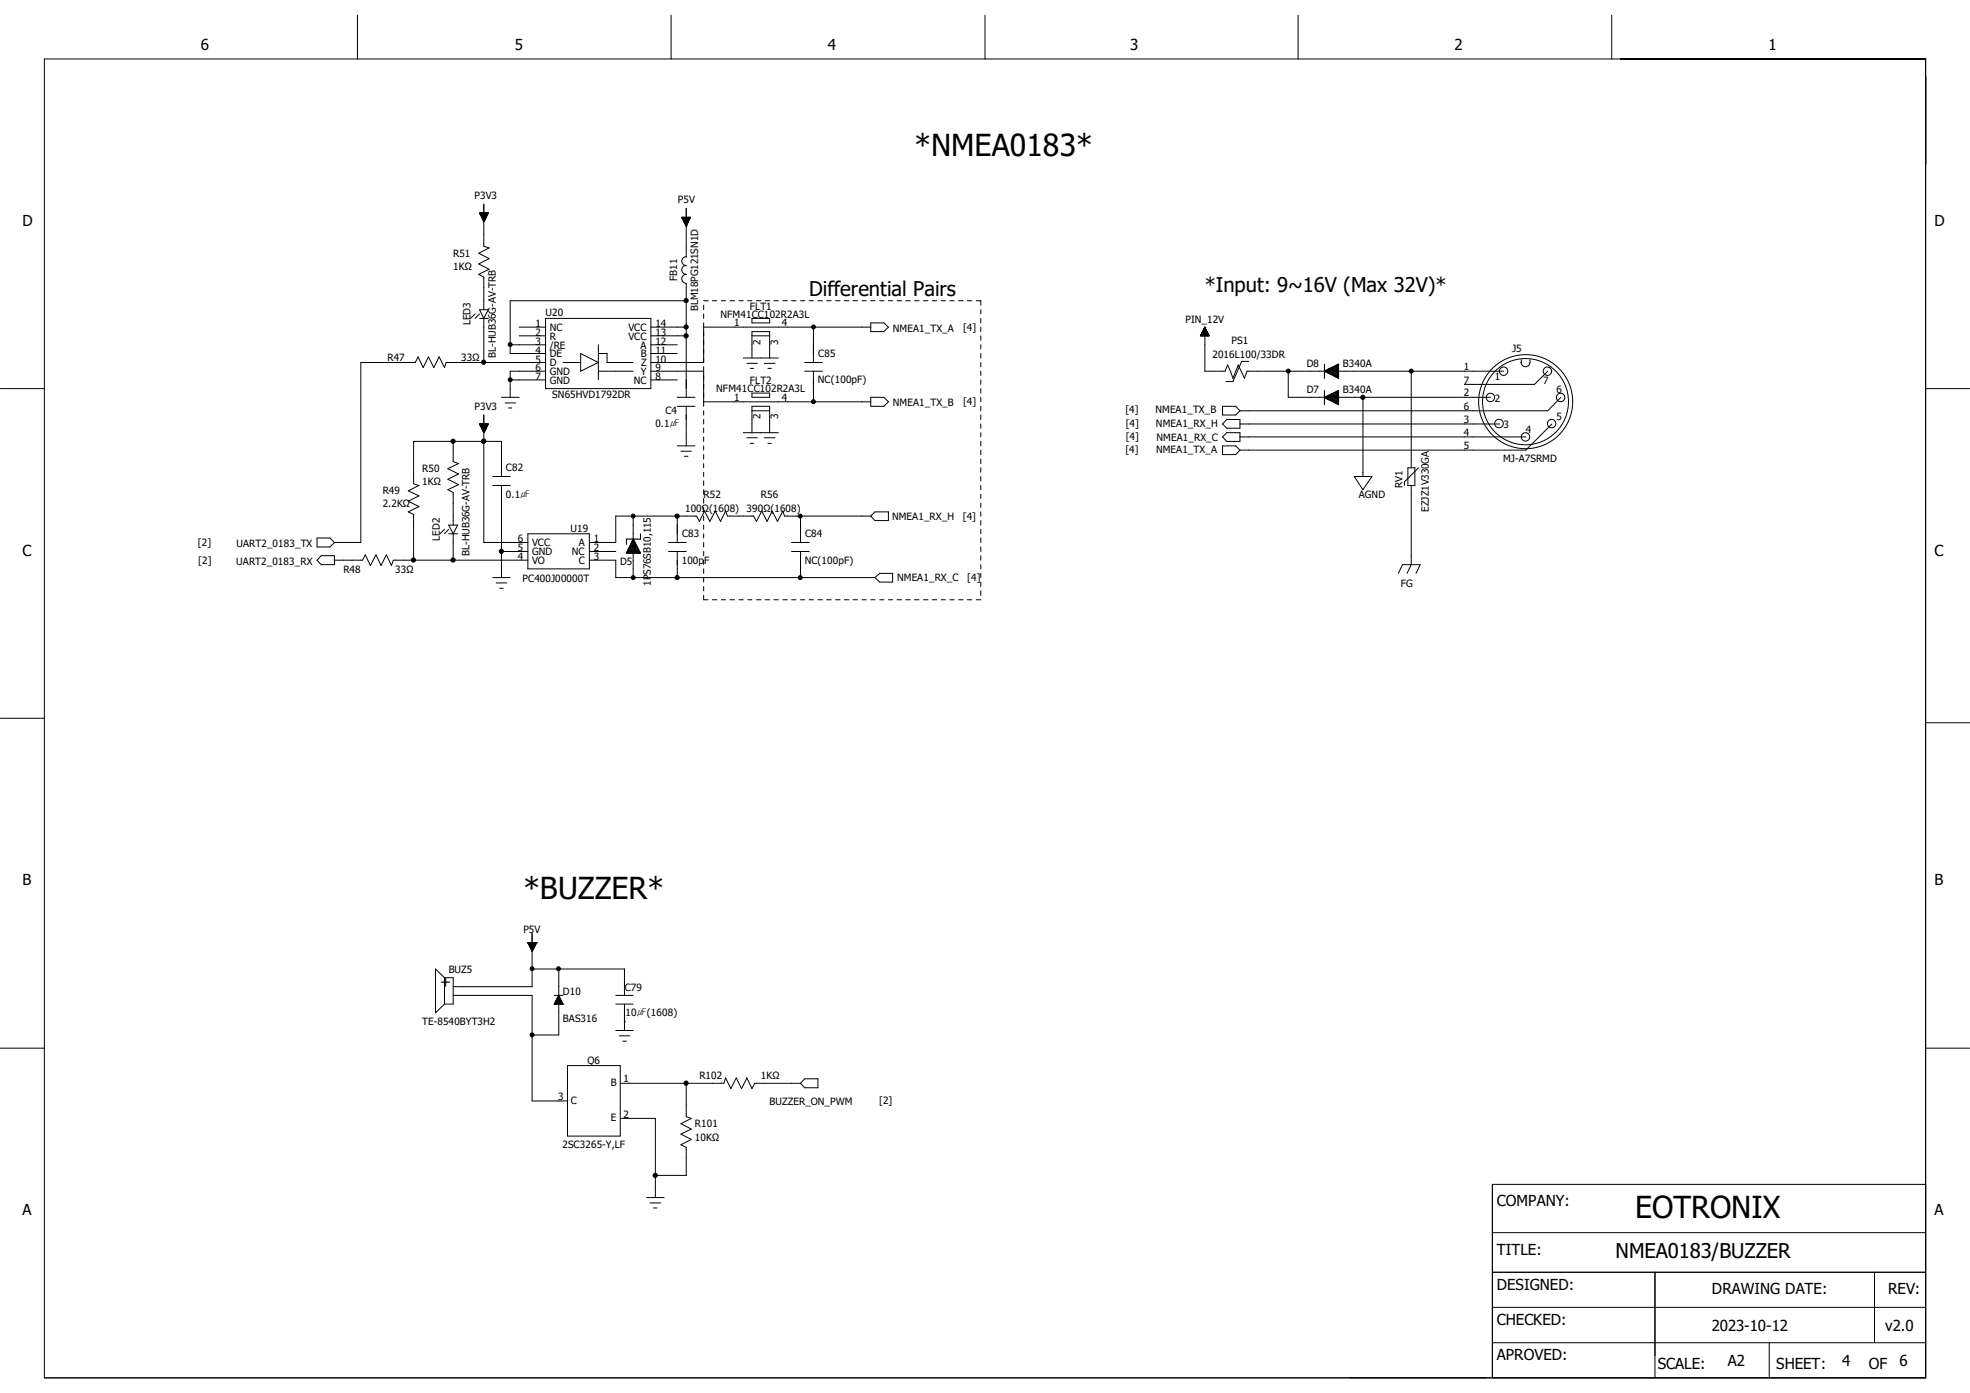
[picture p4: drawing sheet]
<svg xmlns="http://www.w3.org/2000/svg" width="297mm" height="210mm" viewBox="0 0 297 210" stroke-linecap="round" stroke-linejoin="round" font-family="sans-serif">
<g fill="none" stroke="#000" stroke-width=".15">
<path d="M6.7 8.9h283.6v198.8h-283.6zM53.9 2.3v6.6M101.2 2.3v6.6M148.5 2.3v6.6M195.7 2.3v6.6M243 2.3v6.6M72.3 32.1v.1h1.3v-.1M72.3 32.1h1.3l-.7 1.3zM72.3 32.1h1.3M72.3 32.1v.2M72.3 32.3h1.2M72.3 32.2h1.3"/>
<path d="M72.4 32.1v.2M72.4 32.4h1.1M72.5 32.1v.4h.9v-.4M72.5 32.4h.9M72.5 32.6h.9M72.6 32.1v.5M72.6 32.7h.8M72.6 32.6h.8M72.6 32.1v.6M72.6 32.8h.7M72.6 32.7h.7M72.6 32.1v.7h.7v-.7"/>
<path d="M72.7 32.1v.8M72.7 32.9h.5M72.7 32.1v.9h.5M72.8 33.1h.4M72.8 32.1v1h.3v-1M72.8 33.2h.3M72.9 32.1v1.1M72.9 33.3h.2M72.9 32.1v1.2M72.9 30.8v6.3l.8 .3-1.5 .8 1.5 .8-1.5 .8 1.5 .8-1.5 .8 .7 .4v4.9M72.9 33.4h.1M73 32.1v1.3h-.1"/>
<path d="M73.1 32.1v1.1h-.2M73.2 32.1v.9h-.5M73.2 32.1v.8h-.5M73.3 32.1v.6M73.4 32.1v.5M73.5 32.1v.2h-1.1M73.5 32.1v.2M102.8 32.8h1.3M102.8 32.8l.7 1.3M102.8 32.9h1.3M102.9 32.8v.1h1.1v-.1M102.9 32.8v.2h1.1v-.2"/>
<path d="M102.9 33h1.1M103 32.8v.3h.9v-.3M103 33.1h.9M103 33.2h.9M103 33.3h.8M103 32.8v.4h.8v-.4M103.1 33.4h.7M103.1 32.8v.6h.7v-.6M103.1 32.8v.6h.7M103.2 32.8v.8h.5v-.8M103.2 33.5h.5M103.2 32.8v.9h.5"/>
<path d="M103.2 33.6h.5M103.3 33.7h.3M103.3 33.8h.3M103.3 32.8v.9h.3M103.3 34h.2M103.3 32.8v1.1h.2M103.4 32.8v1.2h.1v-1.2M103.4 34h.1M103.5 38.8a.51 .51 0 0 0-.7 .6 .68 .68 0 0 0 .6 .6M103.5 34.1h.1M103.5 31.4v7.3M103.5 32.8v1.1"/>
<path d="M103.6 32.8v1M103.7 32.8v.9M103.8 32.8v.7M104.1 32.8l-.6 1.3M0 58.6h6.7M71.6 47.3l-.6 .7M72.3 48h1.3M72.3 46.7h1.3l-.7 1.3zM72.3 47.3l-.7 .7M72.9 48v6.7M75.6 59.9h2.7M76.9 52h5.4"/>
<path d="M76.9 57.3h5.4M78.3 49.3h4M78.3 50.6h4M82.3 48h15.8v10.6h-15.8zM82.3 54.7h-15l-.3 .7-.8-1.6-.8 1.6-.8-1.6-.8 1.6-.8-1.6-.4 .9h-8.2v27.1h-4M82.3 56h-5.4v3.9M84.9 54.7h2.6M87.5 53.3l2.7 1.4-2.7 1.3zM90.2 53.3h1.3v1.4h4M90.2 52v5.3M90.2 56h5.3M98.1 53.3h4"/>
<path d="M98.1 56h8M98.1 49.3h5.4M98.1 50.6h5.4M98.1 52h4M98.1 57.3h4M102.1 59.9h2.7M103.5 41.4a.66 .66 0 0 0-.7 .6 .66 .66 0 0 0 .6 .7M103.5 40.1a.51 .51 0 0 0-.7 .6 .68 .68 0 0 0 .6 .7M103.5 45.3h-26.6v8h5.4M103.5 42.7v17.2M106.1 46v.7M106.1 47.3v.7"/>
<path d="M106.1 48.7v6h-8M106.1 55.3v6M106.1 45.3h.7M106.1 49.3h25.2M107.4 45.3h.7M108.8 45.3h.6M110.1 45.3h.6M111.4 45.3h.7M112.1 54h5.2M112.6 54.8h1.6M112.7 45.3h.7M113.1 55.5h.5"/>
<path d="M113.4 48h2.6v.7h-2.6zM113.4 50.6h2.6M113.4 54v-4h2.6v4M113.4 59.3h2.6v.6h-2.6zM114 45.3h.7M115.2 54.8h1.6M115.4 45.3h.6M115.8 55.5h.5M116.7 45.3h.6M118 45.3h.7M119.3 45.3h.7M120.7 45.3h.6"/>
<path d="M121.3 54.7h2.7M121.3 56h2.7M122 45.3h.6M122.6 49.3v5.4M122.6 56v4.6M123.3 45.3h.7M124.6 45.3h.7M126 45.3h.7M127.3 45.3h.7M128.6 45.3h.7M130 45.3h.6M131.3 45.3h.6"/>
<path d="M131.3 48.7h2l.6 .6-.6 .7h-2zM131.3 59.9h2l.6 .7-.6 .7h-2zM132.6 45.3h.7M133.9 45.3h.7M135.3 45.3h.6M136.6 45.3h.6M137.9 45.3h.7M139.2 45.3h.7M140.5 45.3h.7M141.9 45.3h.6M143.2 45.3h.6M144.5 45.3h.7"/>
<path d="M145.8 45.3h.7M147.2 45.3h.7v.7M147.9 46.7v.6M147.9 48v.7M147.9 49.3v.7M147.9 50.6v.7M147.9 52v.6M147.9 53.3v.7M147.9 54.7v.6M147.9 56v.6M147.9 57.3v.7M147.9 58.6v.7"/>
<path d="M147.9 59.9v.7M181.1 50.5h1.1v.1M181.1 50.5v.1M181.1 50.5h1.1M181.1 50.4h1.1M181.1 50.4v.2M181.1 50.4h1.1v.2M181.1 50.3h1M181.1 50.2v.4M181.2 50.2h.9M181.2 50.1v.5M181.3 50.1h.7"/>
<path d="M181.3 50.1h.7v.5M181.3 50v.6M181.3 50h.7M181.4 50h.6M181.4 50h.5M181.4 49.9v.7M181.4 49.9h.5v.7M181.4 49.8h.5M181.4 49.7v.9M181.5 49.7h.4v.9M181.5 49.7h.3M181.5 49.6v1"/>
<path d="M181.5 49.6h.3v1M181.5 49.6h.2M181.5 49.5v1.1M181.6 49.5h.1M181.6 49.4h.1v1.2M181.6 49.4h.1M181.6 49.4v1.2M181.7 49.4h.1M181.7 49.3v6.7h3l.4-1 .8 2 .8-2 .9 2 .4-1h11.7M181.7 49.3l-.7 1.3h1.3M181.7 49.3l.6 1.3M181.7 49.5v1.1"/>
<path d="M181.9 49.8h-.5v.8M182 50v.6M182.1 50.2v.4M182.1 50.3v.3M182.2 50.6h-1.2M182.3 50.6h.1M188.3 54.5h-1.1l-1.3 3h-1.1M194.2 56v3.9h5.5M201.8 56h24.9M201.8 59.9h22.9M205.5 59.9v11.9M212.8 56v14.5"/>
<path d="M229.4 54.2l-.1 .4a.68 .68 0 0 0 .7 .7 .68 .68 0 0 0 .7-.7M230.7 54.2v.5M233.3 56l-1.9 2h-10.6M235.3 59.9l-2 2h-46.4M290.3 58.6h6.7M67 79.8l-.7 .7M67.6 79.2h1.4l-.7 1.3zM67.6 79.8l-.6 .7M68.3 66.5v3.1l.8 .3-1.6 .8 1.6 .8-1.6 .8 1.6 .8-1.6 .7 .8 .5v4.9M72.3 63.9h1.3l-.7 1.3zM72.3 63.9h1.3M72.3 64.1h1.2"/>
<path d="M72.3 63.9v.2h1.3M72.4 64.1h1.1M72.4 63.9v.3h1.1v-.3M72.5 63.9v.4h.9v-.4M72.5 64.3h.9M72.6 64.5h.8M72.6 64.4h.8M72.6 63.9v.5M72.6 64.6h.7M72.6 64.5h.7M72.6 63.9v.6M72.6 63.9v.7h.7v-.7"/>
<path d="M72.7 63.9v.8h.5M72.7 63.9v.9h.5v-.9M72.7 64.8h.5M72.8 64.9h.4M72.8 65h.3M72.8 63.9v1h.3v-1M72.9 65.1h.2M72.9 63.9v1.1M72.9 63.9v1.2M72.9 66.5h.1M72.9 62.6v19.2h6.7M72.9 65.2h.1"/>
<path d="M73 63.9v1.3h-.1M73.1 63.9v1.2h-.2M73.2 63.9v.8h-.5M73.3 63.9v.6M73.4 63.9v.5M73.5 63.9v.2M74.3 73.2h2.6M74.3 71.8h2.6M75.6 71.8v-5.3h-13.2v6.4l.8 .3-1.6 .8 1.6 .8-1.6 .8 1.6 .8-1.6 .8 .8 .4v6.9M75.6 73.2v13.9M76.2 60.7h1.5M76.7 61.5h.5"/>
<path d="M95.5 77.8v3.5M102.1 61.3h2.7M102.1 77.8v4M102.1 67.2h2.7M102.7 68h1.5M103.2 68.8h.5M103.5 61.3v5.9M106.1 61.9v.7M106.1 63.2v.7M106.1 64.6v.6M106.1 65.9v.6M106.1 67.2v.7"/>
<path d="M106.1 68.5v.7M106.1 69.9v.6M106.1 71.2v.6M106.1 72.5v.7M106.1 73.8v.7M106.1 75.1v.8M106.1 76.5v.7M106.1 77.8v.7M106.1 79.2v.6M106.1 60.6h25.2M112.1 65.2h5.2M112.6 66h1.6"/>
<path d="M113.1 66.8h.5M113.4 65.2v-3.9h2.6v3.9M113.4 61.9h2.6M115.2 66h1.6M115.8 66.8h.5M120.7 77.8v4M131.3 77.8h-13l-.3-.8-.8 1.6-.8-1.6-.7 1.6-.8-1.6-.9 1.6-.4-.8h-3.9l-.3-.8-.8 1.6-.8-1.6-.8 1.6-.8-1.6-.7 1.6-.5-.8h-12.2v4h-3.9M131.9 77.2h2v1.3h-2l-.6-.7zM147.9 61.3v.6M147.9 62.6v.6M147.9 63.9v.7M147.9 65.2v.7"/>
<path d="M147.9 66.5v.7M147.9 67.9v.6M147.9 69.2v.7M147.9 70.5v.7M147.9 71.8v.7M147.9 73.2v.6M147.9 74.5v.6M147.9 75.9v.6M147.9 77.2v.6M147.9 78.5v.7M147.9 79.8v.7M184.3 61.3h2l.6 .6-.6 .7h-2z"/>
<path d="M184.3 67.2h2l.6 .7-.6 .6h-2zM185 63.2h1.9v1.4h-1.9l-.7-.7zM185 65.2h1.9v1.3h-1.9l-.7-.6zM186.9 63.9h39.2M186.9 65.9h43.1M204.2 71.8h2.6l-1.3 2zM212.3 70.5h1v2.7h-1zM212.8 73.2v11.9l-.7 1.3M213.9 70.5l-2.1 2.1v.6M234 63.9l-4 4h-43.1M47.8 81.1h1.9l.7 .7-.7 .7h-1.9zM48.4 83.8h2v1.3h-2l-.6-.6z"/>
<path d="M50.4 84.5h4.3l.4-.8 .7 1.6 .9-1.6 .7 1.6 .9-1.6 .7 1.6 .3-.8h20.3M67.6 80.5h1.4M68.3 80.5v4M74.3 87.1h2.6M74.8 87.9h1.6M75.4 88.7h.5M75.6 83.1h.1M75.6 83.1h4M79.6 80.5h9.3v5.3h-9.3zM88.9 84.5h3.9v2.6h39.1M88.9 83.1h3.9M94.4 81.3v.8"/>
<path d="M95.5 83.4v3.7M96.6 80.5v.8M100.8 81.8h2.7M100.8 83.1h2.7M102.1 83.1v4M106.1 89.7v.7h.7M106.1 80.5v.6M106.1 81.8v.7M106.1 83.1v.7M106.1 84.5v.6M106.1 85.8v.6M106.1 87.1v.7"/>
<path d="M106.1 88.4v.7M107.4 90.4h.7M108.8 90.4h.6M110.1 90.4h.6M111.4 90.4h.7M112.7 90.4h.7M114 90.4h.7M115.4 90.4h.6M116.7 90.4h.6M118 90.4h.7M119.3 90.4h.7M119.3 81.8h2.7"/>
<path d="M119.3 83.1h2.7M120.7 90.4h.6M120.7 83.1v4M122 90.4h.6M123.3 90.4h.7M124.6 90.4h.7M126 90.4h.7M127.3 90.4h.7M128.6 90.4h.7M130 90.4h.6M131.3 90.4h.6M131.9 87.1l.7-.7h2v1.4h-2z"/>
<path d="M132.6 90.4h.7M133.9 90.4h.7M135.3 90.4h.6M136.6 90.4h.6M137.9 90.4h.7M139.2 90.4h.7M140.5 90.4h.7M141.9 90.4h.6M143.2 90.4h.6M144.5 90.4h.7M145.8 90.4h.7M147.2 90.4h.7"/>
<path d="M147.9 81.1v.7M147.9 82.5v.6M147.9 83.8v.7M147.9 85.1v.7M147.9 86.4v.7M147.9 87.8v.6M147.9 89.1v.6M210.8 86.4l.7-1.3h2.6l-.6 1.3M0 108.3h6.7M290.3 109h6.7M0 158h6.7M67 147.4h1.3v4h-1.3"/>
<path d="M67 147.4v4M67 147.4l-1.3-1.3v6.6l1.3-1.3M68.3 150.1h11.9v15.9h5.4M79.6 142.1h.1M79.6 142.1l.6 1.3M79.6 142.1h1.3M79.6 142.2h1.3M79.6 142.1v.1h1.3M79.7 142.1v.2h1.1v-.2M79.7 142.3h1.1M79.7 142.4h1.1M79.8 142.1v.4h.9"/>
<path d="M79.8 142.1v.4h.9v-.4M79.8 142.5h.9M79.8 142.1v.6h.8M79.8 142.6h.9M79.9 142.7h.7M79.9 142.1v.7h.7M80 142.1v.8h.5M80 142.9h.6M80 142.1v.9M80.1 142.1v1h.3M80.1 143h.4M80.1 143.1h.3"/>
<path d="M80.1 142.1v1.1M80.1 143.3h.2M80.2 142.1v1.2h.1M80.2 140.8v8h-11.9M80.2 146.1h13.9v4M80.2 143.4h.1M80.3 142.1v1.3M80.3 142.1v1.2h-.1M80.4 142.1v1.1h-.3M80.4 142.1v.9M80.5 142.1v.9h-.5M80.6 142.1v.7h-.7"/>
<path d="M80.6 142.1v.6M80.6 142.1v.5M80.7 142.1v.3M80.9 142.1v.1h-1.3M80.9 142.1h.1M80.9 142.1l-.7 1.3M83.6 151.4h.1M83.6 151.4h1.3M83.6 150.1h1.3M83.7 151.3h1.1M83.7 151.1h1.1v.3M83.7 151.1v.3"/>
<path d="M83.8 151h.9M83.8 150.9h.8v.5M83.8 150.8v.6M83.9 150.7h.6M83.9 150.6h.6v.8M83.9 150.5v.9M84 150.5h.4M84.1 150.3h.3v1.1M84.1 150.3v1.1M84.2 150.2h.1M84.2 150.1h.1M84.2 150.1l.7 1.3"/>
<path d="M84.2 150.1l-.6 1.3M84.2 146.1v9.9h-4M84.9 151.4h.1M92.8 151.4h2.7M92.8 150.1h2.7M92.8 155.4h2.7M93.4 156.2h1.6M93.9 157h.5M94.1 154.1h.1M94.1 151.4v4M290.3 158h6.7M85.6 160.7h7.9v10.6h-7.9z"/>
<path d="M93.5 163.3h15.6l.3-.8 .8 1.6 .8-1.6 .8 1.6 .8-1.6 .8 1.6 .4-.8h6.9M93.5 168.6h5.3v12M103.5 163.3v5.1l.7 .2-1.5 .8 1.5 .8-1.5 .8 1.5 .8-1.5 .8 .8 .4v4.2h-4.7M121.3 162.6h2v1.4h-2l-.6-.7zM290.3 178.6h-65.3v29.1M97.5 180.6h2.6M98 181.4h1.6M98.5 182.1h.6M225 197.1h65.3M225 191.8h65.3M225 185.8h65.3M249.5 191.8v15.9"/>
<path d="M282.6 191.8v10.6M225 202.4h65.3M266.7 202.4v5.3"/>
<circle cx="224.7" cy="59.9" r=".64"/>
<circle cx="226.7" cy="56" r=".64"/>
<circle cx="233.3" cy="56" r=".64"/>
<circle cx="235.3" cy="59.9" r=".64"/>
<circle cx="226" cy="63.9" r=".65"/>
<circle cx="230" cy="60.6" r="6.5"/>
<circle cx="230" cy="65.9" r=".64"/>
<circle cx="230" cy="60.6" r="7.1"/>
<circle cx="233.9" cy="63.9" r=".64"/>
</g>
<g fill="none" stroke="#000" stroke-width=".17">
<path d="M199.7 56l2.1-1.1v2.1zM199.7 59.9l2.1-1v2.1zM199.7 59.9h2.1M199.7 54.9v2.1M199.7 58.9v2.1M199.8 55.9v.1M199.8 59.9v.1M199.8 56h2M199.8 55.9h2M199.9 55.8v.3M199.9 59.8v.3M200 59.8h1.8"/>
<path d="M200.2 55.7v.5M200.2 59.7v.5M200.2 56.2h1.6M200.2 55.7h1.6M200.3 55.6v.7M200.3 59.6v.7M200.4 59.6h1.4M200.5 55.5v.9M200.5 59.5v.9M200.6 56.4h1.2M200.6 55.5h1.2M200.7 55.4v1.1"/>
<path d="M200.7 59.4v1.1M200.7 59.4h1.1M200.9 55.3v1.3M200.9 59.3v1.2M201 56.6h.8M201 55.3h.8M201.1 55.2v1.5M201.3 55.2v1.5M201.3 59.1v1.6M201.3 56.8h.5M201.3 55.1h.5M201.5 55v1.9"/>
<path d="M201.6 54.9v2M201.6 59v1.9M201.7 54.9h.1M201.7 57h.1M201.8 59.2h-.7v1.5M201.8 59h-.3v1.8M200.1 60.2h1.7M200.4 60.3h1.4M200.8 60.5h1M201.2 60.7h.6M201.5 60.9h.3M94.4 83.4h2.1"/>
<path d="M94.4 81.3h2.2M94.6 83.4v-.3h1.8v.3M94.7 83h1.7M94.7 83.4v-.6h1.5v.6M94.8 82.6h1.4M95 83.4v-1h1.1v1M95 82.2h1M95.1 82h.7M95.1 82v1.4M95.2 81.8h.6M95.3 81.7h.4M95.3 81.6v1.8"/>
<path d="M95.4 81.5h.2M95.5 81.3h.1M95.5 81.3l1.1 2.1h-2.2zM95.5 81.3v2.1M95.7 81.6v1.8M95.8 82v1.4"/>
</g>
<g fill="#000" stroke="#000" stroke-width=".15">
<circle cx="72.9" cy="54.6" r=".32"/>
<circle cx="76.9" cy="51.9" r=".3"/>
<circle cx="76.9" cy="57.3" r=".3"/>
<circle cx="103.4" cy="49.3" r=".32"/>
<circle cx="103.4" cy="45.3" r=".32"/>
<circle cx="103.4" cy="50.6" r=".32"/>
<circle cx="122.6" cy="49.3" r=".3"/>
<circle cx="194.2" cy="55.9" r=".3"/>
<circle cx="205.5" cy="59.9" r=".32"/>
<circle cx="212.8" cy="55.9" r=".3"/>
<circle cx="68.3" cy="66.5" r=".32"/>
<circle cx="72.9" cy="66.5" r=".32"/>
<circle cx="95.5" cy="77.8" r=".3"/>
<circle cx="102.1" cy="77.8" r=".32"/>
<circle cx="120.7" cy="77.8" r=".3"/>
<circle cx="122.6" cy="60.6" r=".3"/>
<circle cx="62.3" cy="84.4" r=".32"/>
<circle cx="68.3" cy="84.4" r=".32"/>
<circle cx="75.6" cy="83.1" r=".32"/>
<circle cx="95.5" cy="87.1" r=".3"/>
<circle cx="102.1" cy="87.1" r=".32"/>
<circle cx="120.7" cy="87.1" r=".3"/>
<circle cx="80.2" cy="146" r=".3"/>
<circle cx="80.2" cy="156" r=".3"/>
<circle cx="84.2" cy="146" r=".3"/>
<circle cx="98.8" cy="177.2" r=".32"/>
<circle cx="103.4" cy="163.3" r=".32"/>
</g>
<g font-size="4.6">
<text x="137.9" y="23.5">*NMEA0183*</text>
<text x="78.9" y="135.5">*BUZZER*</text>
<text x="246.5" y="183.6">EOTRONIX</text>
</g>
<g font-size="3.1">
<text x="122" y="44.7">Differential Pairs</text>
<text x="181.7" y="44">*Input: 9~16V (Max 32V)*</text>
<text x="243.6" y="189.7">NMEA0183/BUZZER</text>
</g>
<g font-size="2.3">
<text x="30.3" y="7.6">6</text>
<text x="77.6" y="7.6">5</text>
<text x="124.8" y="7.6">4</text>
<text x="170.4" y="7.6">3</text>
<text x="219.3" y="7.6">2</text>
<text x="266.6" y="7.6">1</text>
<text x="3.4" y="34.1">D</text>
<text x="291.6" y="34.1">D</text>
<text x="3.4" y="83.8">C</text>
<text x="291.6" y="83.8">C</text>
<text x="3.4" y="133.5">B</text>
<text x="291.6" y="133.5">B</text>
<text x="66.4" y="148.8">+</text>
<text x="3.4" y="183.2">A</text>
<text x="225.7" y="181.9">COMPANY:</text>
<text x="291.6" y="183.2">A</text>
<text x="225.7" y="189.1">TITLE:</text>
<text x="225.7" y="194.5">DESIGNED:</text>
<text x="258.1" y="195.1">DRAWING DATE:</text>
<text x="284.6" y="195.1">REV:</text>
<text x="225.7" y="199.8">CHECKED:</text>
<text x="258.1" y="200.6">2023-10-12</text>
<text x="284.2" y="200.6">v2.0</text>
<text x="225.7" y="205.1">APROVED:</text>
<text x="249.9" y="206.4">SCALE:</text>
<text x="260.5" y="205.9">A2</text>
<text x="267.8" y="206.4">SHEET:</text>
<text x="277.7" y="205.9">4</text>
<text x="281.8" y="206.4">OF</text>
<text x="286.4" y="205.9">6</text>
</g>
<g font-size="1.5">
<text x="71.5" y="30">P3V3</text>
<text x="102.2" y="30.6">P5V</text>
<text x="68.3" y="38.7">R51</text>
<text x="68.3" y="40.7">1KΩ</text>
<text x="82.3" y="47.7">U20</text>
<text x="102.1" y="42.4" transform="rotate(-90 102.1 42.4)">FB11</text>
<text x="105.2" y="46.9" transform="rotate(-90 105.2 46.9)">BLM18PG121SN1D</text>
<text x="108.6" y="47.9">NFM41CC102R2A3L</text>
<text x="113.1" y="46.7">FLT1</text>
<text x="71" y="49.1" transform="rotate(-90 71 49.1)">LED3</text>
<text x="74.8" y="54" transform="rotate(-90 74.8 54)">BL-HUB36G-AV-TRB</text>
<text x="80.7" y="49.3">1</text>
<text x="80.7" y="50.6">2</text>
<text x="80.7" y="52">3</text>
<text x="80.7" y="53.3">4</text>
<text x="82.9" y="49.9">NC</text>
<text x="82.9" y="51.2">R</text>
<text x="82.9" y="52.6">/RE</text>
<text x="82.9" y="53.9">DE</text>
<text x="94.7" y="49.9">VCC</text>
<text x="94.7" y="51.2">VCC</text>
<text x="96.6" y="52.6">A</text>
<text x="96.6" y="53.9">B</text>
<text x="98.8" y="49.3">14</text>
<text x="98.8" y="50.6">13</text>
<text x="98.8" y="52">12</text>
<text x="98.8" y="53.3">11</text>
<text x="110.7" y="49.2">1</text>
<text x="114.6" y="52" transform="rotate(-90 114.6 52)">2</text>
<text x="117.3" y="52" transform="rotate(-90 117.3 52)">3</text>
<text x="117.9" y="49.2">4</text>
<text x="123.4" y="53.8">C85</text>
<text x="134.6" y="50">NMEA1_TX_A</text>
<text x="145.2" y="49.9">[4]</text>
<text x="178.7" y="48.7">PIN_12V</text>
<text x="182.8" y="54">2016L100/33DR</text>
<text x="185.7" y="51.8">PS1</text>
<text x="228" y="53">J5</text>
<text x="58.4" y="54.5">R47</text>
<text x="69.6" y="54.5">33Ω</text>
<text x="80.7" y="54.7">5</text>
<text x="80.7" y="56">6</text>
<text x="80.7" y="57.3">7</text>
<text x="82.9" y="55.2">D</text>
<text x="82.9" y="56.6">GND</text>
<text x="82.9" y="57.9">GND</text>
<text x="95.5" y="57.9">NC</text>
<text x="96.6" y="56.6">Y</text>
<text x="96.6" y="55.2">Z</text>
<text x="98.8" y="54.7">10</text>
<text x="98.8" y="56">9</text>
<text x="98.8" y="57.3">8</text>
<text x="108" y="59.1">NFM41CC102R2A3L</text>
<text x="113.1" y="58">FLT2</text>
<text x="123.3" y="57.8">NC(100pF)</text>
<text x="197" y="59.3">D7</text>
<text x="197" y="55.3">D8</text>
<text x="202.5" y="59.3">B340A</text>
<text x="202.5" y="55.3">B340A</text>
<text x="220.7" y="55.8">1</text>
<text x="220.7" y="59.8">2</text>
<text x="220.7" y="57.8">7</text>
<text x="225.4" y="57.3">1</text>
<text x="232.7" y="58">7</text>
<text x="234.7" y="59.3">6</text>
<text x="71.5" y="61.8">P3V3</text>
<text x="83.3" y="60.1">SN65HVD1792DR</text>
<text x="98.8" y="64.4">0.1㎌</text>
<text x="100.3" y="62.4">C4</text>
<text x="110.7" y="60.5">1</text>
<text x="114.6" y="63.2" transform="rotate(-90 114.6 63.2)">2</text>
<text x="117.3" y="63.2" transform="rotate(-90 117.3 63.2)">3</text>
<text x="117.9" y="60.5">4</text>
<text x="134.6" y="61.3">NMEA1_TX_B</text>
<text x="145.2" y="61.1">[4]</text>
<text x="169.7" y="62.3">[4]</text>
<text x="169.7" y="64.3">[4]</text>
<text x="174.2" y="62.3">NMEA1_TX_B</text>
<text x="174.3" y="64.4">NMEA1_RX_H</text>
<text x="220.7" y="63.8">3</text>
<text x="220.7" y="65.7">4</text>
<text x="220.7" y="61.8">6</text>
<text x="225.4" y="60.6">2</text>
<text x="226.7" y="64.6">3</text>
<text x="230" y="65.2">4</text>
<text x="234.7" y="63.2">5</text>
<text x="63.7" y="71.2">R50</text>
<text x="76.3" y="71.1">C82</text>
<text x="169.7" y="68.3">[4]</text>
<text x="169.7" y="66.3">[4]</text>
<text x="174.3" y="68.3">NMEA1_TX_A</text>
<text x="174.4" y="66.4">NMEA1_RX_C</text>
<text x="220.7" y="67.7">5</text>
<text x="226.6" y="69.7">MJ-A7SRMD</text>
<text x="57.7" y="74.5">R49</text>
<text x="57.7" y="76.5">2.2KΩ</text>
<text x="63.7" y="73.2">1KΩ</text>
<text x="76.3" y="75">0.1㎌</text>
<text x="103.3" y="77.2">100Ω(1608)</text>
<text x="106.1" y="75">R52</text>
<text x="112.6" y="77.2">390Ω(1608)</text>
<text x="114.7" y="75">R56</text>
<text x="204.9" y="75.1">AGND</text>
<text x="211.5" y="73.6" transform="rotate(-90 211.5 73.6)">RV1</text>
<text x="215.4" y="77.2" transform="rotate(-90 215.4 77.2)">EZJZ1V330GA</text>
<text x="29.8" y="82.3">[2]</text>
<text x="35.6" y="82.5">UART2_0183_TX</text>
<text x="66.3" y="81.5" transform="rotate(-90 66.3 81.5)">LED2</text>
<text x="70.8" y="83.8" transform="rotate(-90 70.8 83.8)">BL-HUB36G-AV-TRB</text>
<text x="78.1" y="83.1">5</text>
<text x="78.1" y="81.8">6</text>
<text x="80.2" y="83.7">GND</text>
<text x="80.2" y="82.4">VCC</text>
<text x="86" y="80.2">U19</text>
<text x="86.2" y="83.7">NC</text>
<text x="87.2" y="82.4">A</text>
<text x="89.5" y="81.8">1</text>
<text x="89.5" y="83.1">2</text>
<text x="102.8" y="81">C83</text>
<text x="121.4" y="81">C84</text>
<text x="134.5" y="78.4">NMEA1_RX_H</text>
<text x="145.2" y="78.4">[4]</text>
<text x="29.9" y="85">[2]</text>
<text x="35.6" y="85.1">UART2_0183_RX</text>
<text x="51.8" y="86.3">R48</text>
<text x="59.6" y="86.3">33Ω</text>
<text x="78.1" y="84.5">4</text>
<text x="78.8" y="87.8">PC400J00000T</text>
<text x="80.2" y="85">VO</text>
<text x="87.2" y="85">C</text>
<text x="89.5" y="84.5">3</text>
<text x="93.5" y="85.1">D5</text>
<text x="98.1" y="88.3" transform="rotate(-90 98.1 88.3)">1PS76SB10,115</text>
<text x="102.8" y="85">100pF</text>
<text x="121.3" y="85">NC(100pF)</text>
<text x="135.3" y="87.6">NMEA1_RX_C</text>
<text x="145.8" y="87.6">[4]</text>
<text x="211.2" y="88.4">FG</text>
<text x="78.9" y="140.6">P5V</text>
<text x="67.6" y="146.7">BUZ5</text>
<text x="84.9" y="149.9">D10</text>
<text x="94.2" y="149.4">C79</text>
<text x="63.7" y="154.6">TE-8540BYT3H2</text>
<text x="84.9" y="154.1">BAS316</text>
<text x="94.3" y="153.2">10㎌(1608)</text>
<text x="88.6" y="160.4">Q6</text>
<text x="84.2" y="165.9">3</text>
<text x="86.1" y="166.5">C</text>
<text x="92.1" y="163.8">B</text>
<text x="94" y="163.2">1</text>
<text x="105.5" y="162.6">R102</text>
<text x="114.7" y="162.6">1KΩ</text>
<text x="116" y="166.6">BUZZER_ON_PWM</text>
<text x="132.5" y="166.5">[2]</text>
<text x="84.8" y="173.1">2SC3265-Y,LF</text>
<text x="92.1" y="169.1">E</text>
<text x="94" y="168.5">2</text>
<text x="104.8" y="169.9">R101</text>
<text x="104.8" y="172">10KΩ</text>
</g>
</svg>
